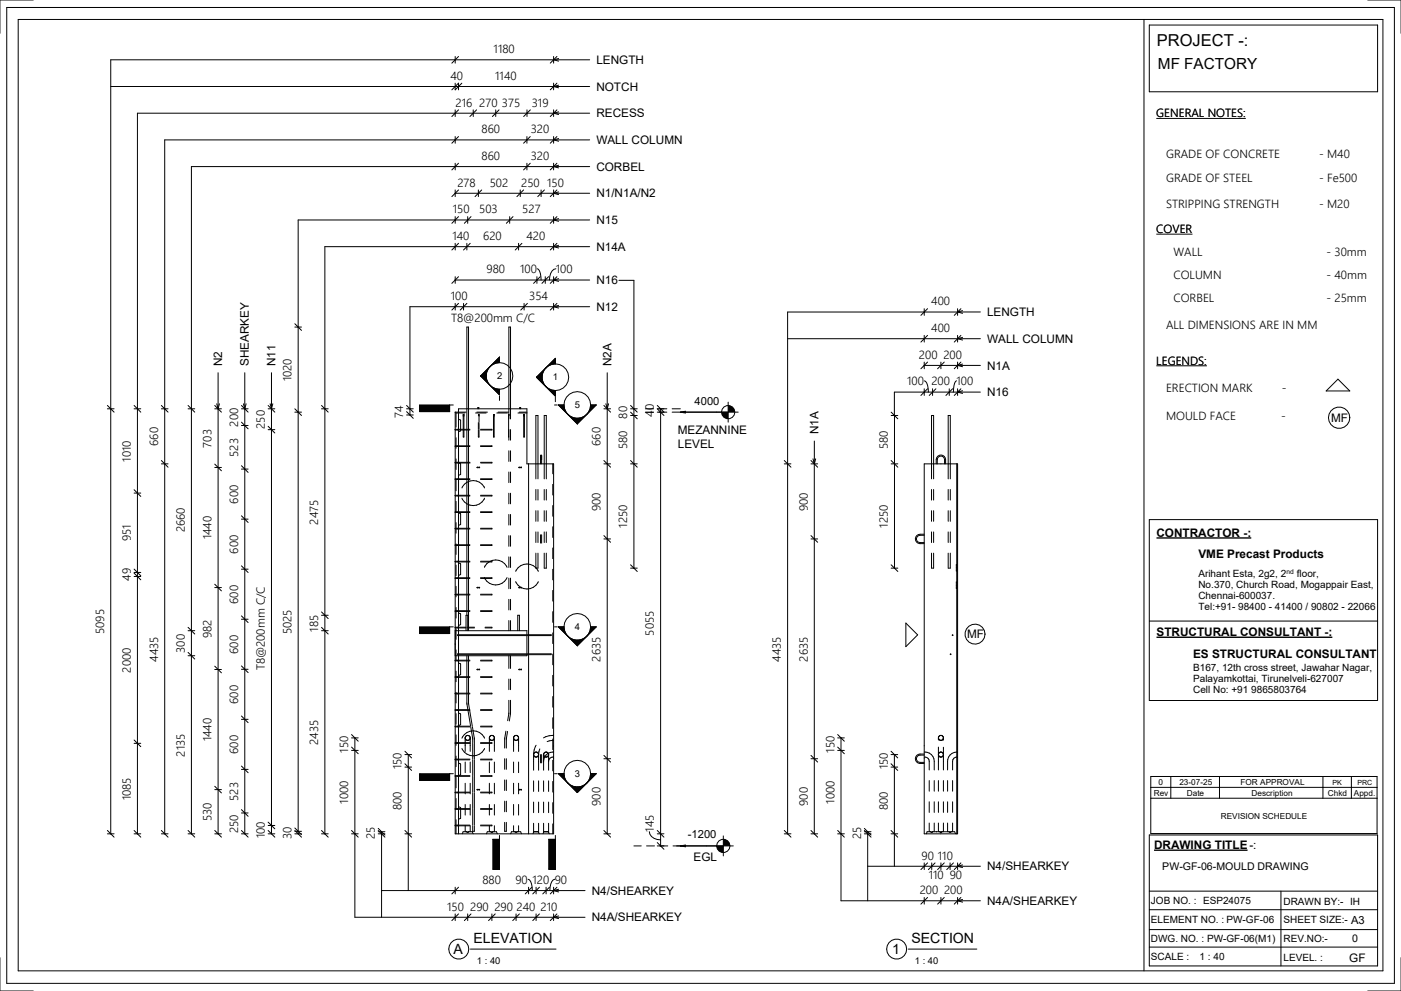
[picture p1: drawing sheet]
<svg xmlns="http://www.w3.org/2000/svg" width="420mm" height="297mm" viewBox="0 0 420 297" stroke-linecap="round" stroke-linejoin="round" font-family="sans-serif">
<g fill="#000">
<path d="M138.9 124.4h.2zM143.4 124.4h.2zM148 124.4h.2zM152.6 124.3v.2zM157.1 124.3v.2zM204 123.6l1.5-.3v.5zM216.3 123.6h2v2a2 2 0 0 1-2-2zM218.3 121.6a2 2 0 0 1 2 2h-2zM284.9 196.1h.3zM285.5 190.4h.3zM125.8 231.9h9v2h-9zM167.4 231.9h1.7l.1 1.1 1.1 1.8z"/>
<path d="M173.1 235.9l1-.1 1.8-1-2.8 2.8zM170.3 234.8l1.8 1 1 .1v1.7zM177.1 231.9h1.7l-2.9 2.9 .7-.9z"/>
</g>
<g fill="none" stroke="#000" stroke-width=".3">
<path d="M136.5 16.9v2M137.5 16.9l-2 2M166 16.9v2M167 16.9l-2 2M167.5 17.5l-1.5 .4 1.5 .4M176.8 17.9h-143.6v232.1M135.5 26.9l2-2v2M136.5 24.9v2l2-2M136.5 32.9v2M137.5 32.9l-2 2M141.9 32.9v2M142.9 32.9l-2 2"/>
<path d="M148.6 32.9v2M149.6 32.9l-2 2M158 32.9v2M159 32.9l-2 2M166 24.9v2M166 32.9v2M167 32.9l-2 2M167 24.9l-2 2M167.5 25.5l-1.5 .4 1.5 .4M167.5 33.5l-1.5 .4 1.5 .4M176.8 33.9h-135.6v216.1M176.8 25.9h-143.6"/>
<path d="M136.5 40.9v2M136.5 48.9v2M136.5 56.9v2M137.5 56.9l-2 2M137.5 48.9l-2 2M137.5 40.9l-2 2M143.4 56.9v2M144.4 56.9l-2 2M156 56.9v2M157 56.9l-2 2M158 40.9v2M158 48.9v2"/>
<path d="M159 40.9l-2 2M159 48.9l-2 2M162.2 56.9v2M163.2 56.9l-2 2M166 40.9v2M166 48.9v2M166 56.9v2M167 56.9l-2 2M167 48.9l-2 2M167 40.9l-2 2M167.5 49.5l-1.5 .4 1.5 .4M167.5 57.5l-1.5 .4 1.5 .4"/>
<path d="M167.5 41.5l-1.5 .4 1.5 .4M176.8 41.9h-127.4v208.1M176.8 49.9h-119.4v200.1M176.8 57.9h-40.3M136.5 65.9h-47.1v184.1M136.5 73.9h-39.1v48.7M166 65.9h10.8M166 65.9l1.5 .4M167.5 65.5l-1.5 .4M88.4 98.1h2M88.4 97.1l2 2M136.5 91v2"/>
<path d="M137.5 91l-2 2M139 91v2M140 91l-2 2M157.1 91v2M158.1 91l-2 2M166 84l1.5 .4M166 84h10.8M166 91v2M167 91l-2 2M167.5 83.5l-1.5 .5M167.5 91.6l-1.5 .4 1.5 .4M176.8 92h-53.9v32.4"/>
<path d="M185.6 84h4.5v86.3M277.1 93.5h-40.9v45.6M65.4 111.7v138.3M73.4 111.7v138.3M81.4 111.7v138.3M182.1 111.7v138.3M236.2 101.5h40.9M277.1 117.6h-8.9v7M397.6 117.2l3.6-3.5 3.5 3.5zM32.2 122.6h2M32.2 121.6l2 2M40.2 122.6h2"/>
<path d="M40.2 121.6l2 2M48.4 122.6h2M48.4 139.1h2M48.4 138.1l2 2M48.4 121.6l2 2M56.4 122.6h2M56.4 121.6l2 2M64.4 122.6h2M64.4 121.6l2 2M64.4 139.1l2 2M65 121.1l.4 1.5 .4-1.5M72.4 122.6h2"/>
<path d="M72.4 121.6l2 2M72.4 126.6l2 2M72.4 127.6h2M72.4 139.6l2 2M73 121.1l.4 1.5 .4-1.5M80.4 122.6h2M80.4 121.6l2 2M80.4 127.8l2 2M80.4 128.8h2M81 121.1l.4 1.5 .4-1.5M88.4 123.6h2M88.4 122.6l2 2"/>
<path d="M121.9 122.6h2M121.9 123.4l2 2M121.9 124.4h2M121.9 121.6l2 2M136.5 123.6v126.4h29.5v-110.9h-8v-16.5h-20.5v67.7M136.5 123.6h3.3M136.5 123.6l.2 .2M136.7 123.8v4.2M136.7 131.2v3.2M136.7 137.6v3.2M136.7 123.8h2.7M137.5 125.7l.6 .2v3.3l-.6 .2"/>
<path d="M137.5 138.8l.6 .2v3.3l-.6 .2M138.9 124.4h.2zM138.9 124.4v4.3M138.9 128.9v2.1h.2v-2.1M138.9 124.4h.1M138.9 124.3v.1M139 124.3h-.1M139 124.3h.1M139.1 124.3v.1M139.1 124.4v4.3M140 128.7v-30.6h.5v30.6M140 128.9v4.8"/>
<path d="M140 133.9v4.7M140 138.8v4.7M140.5 128.9v4.8M140.5 133.9v4.7M140.5 138.8v4.7M140.9 128.7l-4.4 .1 4.4 .1M140.9 133.7l-4.4 .1 4.4 .1M140.9 138.6l-4.4 .1 4.5 .1M142.6 123.8h3.2M143 123.6h3.1M143.3 122.6v-.4h.3v.4M143.3 122.3h.3"/>
<path d="M143.4 124.4h.2zM143.4 128.9v2.1h.2v-2.1M143.4 126.7v2M143.6 124.3h.1M143.6 124.4h.1M143.6 124.4v2.2M143.6 126.9v1.8M144.1 128.7h3.4v.2h-3.4M144.1 133.7h3.4v.2h-3.4M144.1 138.6h3.4v.2h-3.4M148 124.4h.2zM148 124.4h.1"/>
<path d="M148 124.3v.1M148 124.3h.1M148.1 124.3h.1M148.1 124.3h-.1M148.1 124.3l.1 .1M148.2 124.4v6.6h-.2v-6.6M149 123.8h3.1M149.3 123.6h3.2M152.5 124.4l.1 6.6M152.5 124.4h.1M152.6 124.3h-.1M152.6 125.6v-27.5h.5v27.5"/>
<path d="M152.6 128.8v3.2M152.6 135.1v3.2M152.6 124.3v.2zM153.1 128.8v3.2M153.1 135.1v3.2M155.3 123.8h2.7M155.7 123.6h2.3M155.9 122.3h.2M155.9 122.6v-.4h.2v.4M157 124.4h.1M157.1 124.3v.1M157.1 124.3h.1"/>
<path d="M157.1 124.3v.2zM157.2 124.3v.1M157.2 124.4v6.6h-.2v-6.6M158.5 139.1v51.2M162.1 136.6h.3M162.1 136.6v1.2M162.1 137.8v1.3M162.4 136.6v1.2M162.4 137.8v1.3M165.7 139.1v2.9M181.1 122.6h2M181.1 139.1h2"/>
<path d="M181.1 138.1l2 2M181.1 121.6l2 2M181.7 121.1l.4 1.5 .4-1.5M189.1 122.6h2M189.1 139.1h2M189.1 124.6h2M189.1 138.1l2 2M189.1 123.6l2 2M189.1 121.6l2 2M193.5 123.6h2.5M193.5 122.6h2.5M197.1 123.6h2.8"/>
<path d="M197.1 121.6l2 2M198.1 122.6v131M199.9 122.6h-2.8l2 2M201.5 123.6h19.8M201.5 122.6h2.5M204 123.6l1.5-.3v.5zM218.3 120.6v6M277.1 139.1h10v110.9h-10zM280.7 139.1a2.27 2.27 0 0 1 .9-2.6 1.41 1.41 0 0 1 1.9 1.3v1.3M281 139.1v-1.3a1.09 1.09 0 0 1 1.1-1.1 1.09 1.09 0 0 1 1.1 1.1v1.3M286.9 139.1v110.9M40.2 146.8l2 2"/>
<path d="M40.2 147.8h2M64.4 140.1h2M72.4 140.6h2M72.4 154.6l2 2M72.4 155.6h2M136.7 143.9v3.2M136.7 150.3v3.2M136.7 156.7v3.2M137.5 153.8l.6 .2v3.3l-.6 .2M138.5 146.3a3.7 3.7 0 0 1 3.4-2.2 3.7 3.7 0 0 1 3.4 2.2M138.5 149.4a3.7 3.7 0 0 0 3.4 2.2 3.7 3.7 0 0 0 3.4-2.2M140 143.7v4.8"/>
<path d="M140 148.7v4.7M140 153.6v4.8M140 158.6v4.7M140.5 143.7v4.8M140.5 148.7v4.7M140.5 153.6v4.8M140.5 158.6v4.7M140.9 143.5l-4.4 .1 4.4 .1M140.9 148.5l-4.4 .1 4.4 .1M140.9 153.4l-4.4 .1 4.4 .1M140.9 158.4l-4.4 .1 4.4 .1M143.1 140.1l.7 .1z"/>
<path d="M143.1 140.1v.1M144.1 143.5h3.4v.2h-3.4M144.1 148.5h3.4v.2h-3.4M144.1 153.4h3.4v.2h-3.4M144.1 158.4h3.4v.2h-3.4M152.6 141.5v3.2M152.6 147.9v3.1M152.6 154.2v3.2M153.1 141.5v3.2M153.1 147.9v3.1M153.1 154.2v3.2M155.6 140.1l.8 .1z"/>
<path d="M155.7 140.1v.1M156.3 140.1v.1M160.7 143.6v-19h.6v19M160.7 146.7v3.2M160.7 153.1v3.2M160.7 159.5v3.1M161.3 146.7v3.2M161.3 153.1v3.2M161.3 159.5v3.1M163.2 143.6v-19h.6v19M163.2 146.7v3.2M163.2 153.1v3.2"/>
<path d="M163.2 159.5v3.1M163.8 146.7v3.2M163.8 153.1v3.2M163.8 159.5v3.1M165.7 145.2v3.2M165.7 151.6v3.2M165.7 157.9v3.2M279.3 143.6v-19h.6v19M279.3 146.7v3.2M279.3 153.1v3.2M279.3 159.5v3.1M279.9 146.7v3.2"/>
<path d="M279.9 153.1v3.2M279.9 159.5v3.1M284.3 143.6v-19h.6v19M284.3 146.7v3.2M284.3 153.1v3.2M284.3 159.5v3.1M284.9 146.7v3.2M284.9 153.1v3.2M284.9 159.5v3.1M40.2 171.8l2 2M40.2 172.8h2M40.2 170.6l2 2"/>
<path d="M40.2 171.6h2M64.4 175.2l2 2M64.4 176.2h2M72.4 169.6l2 2M72.4 170.6h2M136.7 163v3.2M136.7 169.4v3.2M136.7 175.8v3.1M137.5 168.8l.6 .2v3.3l-.6 .2M140 163.5v4.8M140 168.5v4.7M140 173.4v4.8"/>
<path d="M140 178.4v4.7M140.5 163.5v4.8M140.5 168.5v4.7M140.5 173.4v4.8M140.5 178.4v4.7M140.9 163.3l-4.4 .1 4.4 .1M140.9 168.3l-4.4 .1 4.4 .1M140.9 173.2l-4.4 .1 4.4 .1M140.9 178.2l-4.4 .1 4.4 .1M143.1 176.1l.7 .1zM143.1 176.1v.1M144.1 163.3h3.4v.2h-3.4"/>
<path d="M144.1 168.3h3.4v.2h-3.4M144.1 173.2h3.4v.2h-3.4M144.1 178.2h3.4v.2h-3.4M145.2 170.1a3.7 3.7 0 0 1 3.4-2.2 3.7 3.7 0 0 1 3.4 2.2M145.2 173.2a3.7 3.7 0 0 0 3.4 2.2 3.7 3.7 0 0 0 3.4-2.2M152.6 160.6v3.2M152.6 167v3.1M152.6 173.3v3.2M152.6 179.7v3.2M153.1 160.6v3.2M153.1 167v3.1M153.1 173.3v3.2"/>
<path d="M153.1 179.7v3.2M154.6 171.3a3.7 3.7 0 0 1 3.4-2.2 3.7 3.7 0 0 1 3.4 2.2M154.6 174.4a3.7 3.7 0 0 0 3.4 2.2 3.7 3.7 0 0 0 3.4-2.2M155.6 176.1l.8 .1zM155.7 176.1v.1M156.3 176.1v.1M160.7 165.8v4.5h.6v-4.5M162.1 160.3v2.5M162.4 160.3v2.5M163.2 165.8v4.5h.6v-4.5M165.7 164.3v3.2M165.7 170.7v3.1"/>
<path d="M165.7 177v3.2M181.1 160.6l2 2M181.1 161.6h2M189.1 170.3h2M189.1 169.3l2 2M277.1 160.5a2.19 2.19 0 0 0-2.1 .5 1.09 1.09 0 0 0 .9 1.7h1.2M277.1 160.2h-1.2a1.41 1.41 0 0 0-1.4 1.4 1.41 1.41 0 0 0 1.4 1.4h1.2M279.3 165.8v4.5h.6v-4.5M284.3 165.8v4.5h.6v-4.5M286.7 169.2v2.1M286.7 174.4v2.1M56.4 189.1h2"/>
<path d="M56.4 196.6h2M56.4 195.6l2 2M56.4 188.1l2 2M64.4 199.7l2 2M72.4 184.6l2 2M72.4 185.6h2M72.4 199.6l2 2M136.5 189.1h21.5v1.2M136.7 182.1v3.2M136.7 188.5v3.2M136.7 194.8v3.2M137.2 190.3h28v.2h-28z"/>
<path d="M137.2 196h28v.3h-28zM137.5 190.5v5.5M137.5 196.3v53.7M137.5 183.8l.6 .2v3.3l-.6 .2M137.5 198.8l.6 .2v3.3l-.6 .2M139.7 188l-3.2 .1 3.2 .1M139.7 189.1v-4.6h.5v4.6M140 183.3v1.2M140 196.6v1.3M140 198.1v4.8M140.2 188h2.1M140.2 188.2h2.1"/>
<path d="M140.5 183.3v4.7M140.5 188.2v.9M140.5 196.6v1.3M140.5 198.1v4.8M140.9 183.1l-4.4 .1 4.4 .1M140.9 197.9l-4.4 .1 4.4 .1M144.1 183.1h3.4v.2h-3.4M144.1 197.9h3.4v.2h-3.4M145.4 188h2.1v.2h-2.1M152.6 186v3.1M152.6 196.6v3.8M153.1 186v3.1"/>
<path d="M153.1 196.6v3.8M155.2 189.1v-4.6h.5v4.6M158 190.5v5.5M158 196.3v.3h-21.5M158.5 190.5v5.5M158.5 196.3v53.7M165.7 183.4v3.2M165.7 189.7v3.2M165.7 196.1v3.2M271.6 186.8l3.5 3.5-3.5 3.6zM284.9 196.1h.3zM285.5 190.4h.3z"/>
<path d="M64.4 200.7h2M72.4 200.6h2M72.4 214.7l2 2M72.4 215.7h2M136.7 201.2v3.2M136.7 207.6v3.1M136.7 213.9v3.2M137.5 213.8l.6 .2v3.3l-.6 .2M140 203.1v4.7M140 208v2.9l.3 1.9M140.3 213l.8 4.7M140.5 203.1v4.7"/>
<path d="M140.5 208v2.9l.3 1.9M140.8 213l.8 4.7M140.9 202.9l-4.4 .1 4.4 .1M140.9 207.8l-4.4 .1 4.4 .1M140.9 212.8l-4.4 .1 4.4 .1M140.9 217.7l-4.4 .1 4.4 .1M141.1 217.9l.6 4.8M141.7 217.9l.5 4.8M143.1 200.6l.7 .2zM143.1 200.6v.2M144.1 202.9h3.4v.2h-3.4M144.1 207.8h3.4v.2h-3.4"/>
<path d="M144.1 212.8h3.4v.2h-3.4M144.1 217.7h3.4v.2h-3.4M151.7 219.2l-.4 2.2v2.9M152.2 219.3l-.4 2.1v2.9M152.6 203.6v3.2M152.6 209.9a19.1 19.1 0 0 1-.4 6.2M153.1 203.6v3.2M153.1 209.9a19.5 19.5 0 0 1-.4 6.2M155.6 200.6l.8 .2zM155.7 200.6v.2M156.3 200.6v.2M165.7 202.5v3.2"/>
<path d="M165.7 208.8v3.2M165.7 215.2v3.2M40.2 222.8h2M40.2 221.8l2 2M64.4 235.7l2 2M64.4 236.7h2M72.4 229.7l2 2M72.4 230.7h2M105.4 220.2l2 2M105.4 221.2h2M105.4 224l2 2M105.4 225h2"/>
<path d="M106.4 221.2v53.8h59.6M121.4 225.2l2 2M121.4 226.2h2M121.4 229l2 2M121.4 230h2M122.4 226.2v40.8M134.8 231.9v2h-9v-2h10.1M136.7 220.3v3.2M136.7 226.7v3.1M136.7 233v3.2M136.7 239.4v3.2M137.5 228.8l.6 .2v3.3l-.6 .2"/>
<path d="M138.5 221.3a3.7 3.7 0 0 1 3.4-2.2 3.7 3.7 0 0 1 3.4 2.2M138.5 224.4a3.7 3.7 0 0 0 3.4 2.2 3.7 3.7 0 0 0 3.4-2.2M139.5 221.2l.1 .4 .6 .4M139.5 221.2v4.1M139.5 228.5v3.1M139.5 234.8v3.2M139.5 221.2l.2 .5 .5 .3M139.8 220.6l-.3 .6M140.2 220.5l-.3 .1M140.2 220.5l-.3 .1-.4 .6M140.2 220.5l.7 .3 .1 .4M140.2 220.5l.4 .1"/>
<path d="M140.6 220.6l.4 .6M140.9 221.6l-.7 .4M140.9 222.7l-4.4 .1 4.4 .1M140.9 227.6l-4.4 .1 4.4 .1M140.9 232.5l-4.4 .1 4.4 .1M140.9 237.5l-4.4 .1 4.4 .1M141 221.2l-.1 .4M141 221.2l-.4 .7-.4 .1M141 221.2v4.1M141 228.5v3.1M141 234.8v3.2M141.7 222.9v4.7"/>
<path d="M141.7 227.8v4.7M141.7 232.7v4.8M141.7 237.7v4.7M142.2 222.9v4.7M142.2 227.8v4.7M142.2 232.7v4.8M142.2 237.7v4.7M143.1 236.7l.7 .1zM143.1 236.7v.1M144.1 222.7h3.4v.2h-3.4M144.1 227.6h3.4v.2h-3.4M144.1 232.5h3.4v.2h-3.4"/>
<path d="M144.1 237.5h3.4v.2h-3.4M146.7 221.2l.1 .4 .7 .4M146.7 221.2v4.1M146.7 228.5v3.1M146.7 234.8v3.2M146.7 221.2l.4 .7M147.1 220.6l-.4 .6M147.1 221.9l.4 .1M147.5 220.5l-.4 .1M147.5 220.5l-.4 .1-.4 .6M147.5 220.5l.6 .3 .1 .4M147.5 220.5l.3 .1"/>
<path d="M147.9 221.9l-.4 .1M147.9 220.6l.3 .6M148.2 221.2l-.3 .7M148.2 221.2l-.3 .7-.4 .1M148.2 221.2v4.1M148.2 228.5v3.1M148.2 234.8v3.2M151.3 227.5v3.1M151.3 233.8v3.2M151.8 227.5v3.1M151.8 233.8v3.2M154 221.2l.1 .4 .6 .4"/>
<path d="M154 221.2v4.1M154 228.5v3.1M154 234.8v3.2M154 221.2l.2 .5 .5 .3M154.4 220.6l-.4 .6M154.7 220.5l-.3 .1M154.7 220.5l-.3 .1-.4 .6M154.7 220.5l.7 .3 .1 .4M154.7 220.5l.4 .1M155.1 220.6l.4 .6M155.5 221.2l-.2 .5-.6 .3M155.5 221.2l-.4 .7-.4 .1"/>
<path d="M155.5 221.2v4.1M155.5 228.5v3.1M155.5 234.8v3.2M155.6 236.7l.8 .1zM155.7 236.7v.1M156.3 236.7v.1M160 226.2l.1 .4 .6 .4M160 226.2v4.7M160 234.1v3.2M160 226.2l.4 .7M160.4 226.9l.3 .1M160.7 225.5l-.5 .2-.2 .5"/>
<path d="M160.7 225.5l.7 .3 .1 .4M160.7 225.5l-.3 .1-.4 .6M160.7 223.4l-.5 1.4-.2 1.4M160.7 225.5l.6 .2 .2 .5M161.1 226.9l-.4 .1M161.5 226.2l-.4 .7M161.5 226.2l-.4 .7-.4 .1M161.5 226.2v4.7M161.5 234.1v3.2M161.9 224.5l-.4 1.7M162.1 226.2v2.5M162.4 226.2v2.5"/>
<path d="M163 226.2l.1 .4 .6 .4M163 226.2v4.7M163 234.1v3.2M163 226.2l.4 .7M163.4 226.9l.3 .1M163.7 225.5l-.5 .2-.2 .5M163.7 225.5l.7 .3 .1 .4M163.7 225.5l-.3 .1-.4 .6M163.8 225.5l.5 .2 .2 .5M164.1 226.9l-.3 .1M164.5 226.2l-.4 .7M164.5 226.2l-.4 .7-.4 .1"/>
<path d="M164.5 226.2v4.7M164.5 234.1v3.2M165.7 221.6v3.1M165.7 227.9v3.2M165.7 234.3v3.2M166 225.5a2.77 2.77 0 0 0-3 2.7M166 227a1.3 1.3 0 0 0-1.5 1.2M166 220.5l-1.3 .1-1.7 .6M166 222l-1.9 .3M166.3 231.9h.8M169.1 231.9a4 4 0 0 1 4-4 4 4 0 0 1 4 4M169.1 231.9a4 4 0 0 0 4 4 4 4 0 0 0 4-4"/>
<path d="M169.1 231.9a4 4 0 0 0 4 4M169.1 231.9h-1.7l5.7 5.7M173.1 235.9v1.7M177.1 231.9a4 4 0 0 1-4 4M177.1 231.9h1.7l-5.7 5.7M181.1 226.5l2 2M181.1 227.5h2M277.1 226.4a2.19 2.19 0 0 0-2.1 .4 1.09 1.09 0 0 0 .9 1.8h1.2M277.1 226.1h-1.2a1.41 1.41 0 0 0-1.4 1.4 1.41 1.41 0 0 0 1.4 1.4h1.2M277.1 225.5a2.77 2.77 0 0 1 3 2.7v2.6M277.1 227a1.3 1.3 0 0 1 1.5 1.2v2.6M278.6 234v3.2"/>
<path d="M280.1 234v3.2M281.4 226.2l.1 .4 .6 .4M281.4 221.2l.1 .4 .6 .4M281.4 221.2v.7M281.4 224v6.8M281.4 234v3.2M281.4 221.2l.2 .5 .5 .3M281.4 226.2l.2 .5 .5 .3M281.7 220.6l-.3 .6M282.1 225.5l-.5 .2-.2 .5M282.1 220.5l-.3 .1M282.1 225.5l-.4 .1-.3 .6"/>
<path d="M282.1 220.5l-.4 .1-.3 .6M282.1 227h.1M282.1 222h.1M282.1 225.5l.7 .3 .1 .4M282.1 220.5l.7 .3 .1 .4M282.1 225.5h.1M282.1 220.5h.1M282.1 220.5l.6 .2 .2 .5M282.1 225.5l.6 .2 .2 .5M282.5 226.9l-.4 .1M282.8 221.6l-.7 .4M282.8 221.6h.1"/>
<path d="M282.9 226.2l-.4 .7M282.9 221.2l-.1 .4M282.9 226.2l-.4 .7-.4 .1M282.9 221.2l-.4 .7-.4 .1M282.9 221.2v.7M282.9 224v6.8M282.9 234v3.2M284.1 234v3.2M285.6 234v3.2M287.1 225.5a2.77 2.77 0 0 0-3 2.7v2.6M287.1 227a1.3 1.3 0 0 0-1.5 1.2v2.6M32.2 250h2"/>
<path d="M32.2 249l2 2M40.2 250h2M40.2 249l2 2M48.4 250h2M48.4 249l2 2M56.4 250h2M56.4 249l2 2M64.4 250h2M64.4 249l2 2M72.4 250h2M72.4 242.7l2 2M72.4 243.7h2"/>
<path d="M72.4 249l2 2M80.4 250h2M80.4 246.5l2 2M80.4 247.5h2M80.4 249l2 2M88.4 249.2h2M88.4 250h2M88.4 249l2 2M88.4 248.2l2 2M105.4 250h2M105.4 249l2 2M113.4 249.3h2"/>
<path d="M113.4 250h2M113.4 248.3l2 2M113.4 249l2 2M114.4 249.3v25.7M121.4 250h2M121.4 249l2 2M136.7 245.7v4.3M137.5 241.8l.6 .3v3.2l-.6 .3M138.6 250l.3-.7 1.3 .2 1.4-.2 .3 .7M139.5 241.2v3.2M139.5 247.5v1.8M140.9 242.4l-4.4 .1 4.4 .1"/>
<path d="M140.9 247.4l-4.4 .1 4.4 .1M141 241.2v3.2M141 247.5v1.8M141.7 247.6v1.6h.5v-1.6M141.7 242.6v4.8M142.2 242.6v4.8M144.1 242.4h3.4v.2h-3.4M144.1 247.4h3.4v.2h-3.4M145.9 250l.2-.7 1.4 .2 1.4-.2 .2 .7M146.7 241.2v3.2M146.7 247.5v1.8M148.2 241.2v3.2"/>
<path d="M148.2 247.5v1.8M151.3 240.2v3.2M151.3 246.5v2.7h.5v-2.7M151.8 240.2v3.2M153.1 250l.3-.7 1.3 .2 1.4-.2 .3 .7M154 241.2v3.2M154 247.5v1.8M155.5 241.2v3.2M155.5 247.5v1.8M159.8 250l.3-.7h1.3l.3 .7M160 240.5v3.1M160 246.8v2.7"/>
<path d="M160.1 249.4h1.3M161.5 240.5v3.1M161.5 246.8v2.7M162.8 250l.3-.7h1.3l.3 .7M163 240.5v3.1M163 246.8v2.7M163.1 249.4h1.3M164.5 240.5v3.1M164.5 246.8v2.7M165.7 240.6v3.2M165.7 247v3M181.1 250h2"/>
<path d="M181.1 249l2 2M190.1 253.6h2.2M193.9 253.6h2.3M194.7 249.3a2.93 2.93 0 0 0 3.4 2.5M197.1 250h2M197.1 253.6h3.1M197.1 252.6l2 2M197.1 249l2 2M201.8 253.6h2.2M252.2 250v20h24.9M260.2 250v20M260.2 259.7h16.9"/>
<path d="M268.2 250v9.7M278.6 240.4v3.2M278.6 246.7v2.6M280.1 240.4v3.2M280.1 246.7v2.6M280.7 249.3v.1M281.4 240.4v3.2M281.4 246.7v2.6M282.1 249.5l-4.1-.2-.3 .7M282.1 249.5h.1M282.1 249.5l4.1-.2 .3 .7M282.9 240.4v3.2"/>
<path d="M282.9 246.7v2.6M284.1 240.4v3.2M284.1 246.7v2.6M285.6 240.4v3.2M285.6 246.7v2.6M114.4 267h61M136.5 266v2M136.5 274v2M137.5 274l-2 2M137.5 266l-2 2M140.2 274v2M141.2 274l-2 2"/>
<path d="M147.5 274v2M148.5 274l-2 2M154.7 274v2M155.7 274l-2 2M158.4 263.6a2.36 2.36 0 0 1 1.2 2.3v1.1M158.5 266v2M159.5 266l-2 2M160.7 266v2M160.7 274v2M161.7 274l-2 2M161.7 266l-2 2M163.7 266v2"/>
<path d="M164.7 266l-2 2M166 266v2M166 274v2M166.3 263.6a2.33 2.33 0 0 0-1.4 2.3v1.1M167 274l-2 2M167 266l-2 2M167.5 266.6l-1.5 .4 1.5 .4"/>
<circle cx="218.3" cy="123.6" r="2"/>
<circle cx="401.5" cy="125.2" r="3.2"/>
<circle cx="292.3" cy="190.1" r="3"/>
</g>
<path d="M208.3 118.2h7.4v3.8h-7.4z" fill="#fff"/>
<g fill="none" stroke="#000" stroke-width=".3">
<path d="M202.9 253.6h17M204 253.6l1.5-.3v.6zM216.9 250.6v6"/>
<circle cx="216.9" cy="253.6" r="2"/>
</g>
<path d="M204 253.6l1.5-.3v.6zM214.9 253.6h2v2a2 2 0 0 1-2-2zM216.9 251.6a2 2 0 0 1 2 2h-2z" fill="#000"/>
<path d="M206.3 248.2h8.5v3.9h-8.5z" fill="#fff"/>
<g fill="none" stroke="#000" stroke-width=".3">
<path d="M2 2.2h416.1v292.6h-416.1zM5.5 5.8h409.2v285.3h-409.2zM10 0h-10v10M343 5.8v285.3M344.6 7.5h68.5v20h-68.5zM410.1 0h10v10M136.5 65.9h29.5M136.5 64.9v2M136.5 72.9v2M137.5 64.9l-2 2M137.5 72.9l-2 2M140 72.9v2"/>
<path d="M140.2 64.9v2M141 72.9l-2 2M141.2 64.9l-2 2M152.8 64.9v2M153.8 64.9l-2 2M155.5 72.9v2M156.5 72.9l-2 2M166 64.9v2M166 72.9v2M167 64.9l-2 2M167 72.9l-2 2M167.5 73.5l-1.5 .4 1.5 .4"/>
<path d="M176.8 73.9h-40.3M136.5 83v2M136.5 84h29.5M137.5 83l-2 2M161 83v2M161.1 80.6a2.4 2.4 0 0 1 1.1 2.3v1.1M162 83l-2 2M163.5 83v2M164.5 83l-2 2M166 83v2M166.7 80.6a2.42 2.42 0 0 0-1.9 2.3l-.1 1.1M167 83l-2 2"/>
<path d="M277.1 92.5v2M278.1 92.5l-2 2M287.1 92.5v2M288.1 92.5l-2 2M288.6 93.1l-1.5 .4 1.5 .4M294 93.5h-16.9M144.1 112.7l5.7 5.7v-1.7M144.1 112.7h1.7M145.8 112.7a4 4 0 0 0 4 4M149.8 108.7a4 4 0 0 1 4 4 4 4 0 0 1-4 4M149.8 108.7a4 4 0 0 0-4 4 4 4 0 0 0 4 4M149.8 108.7a4 4 0 0 0-4 4"/>
<path d="M149.8 108.7v-1.6l-5.7 5.6M149.8 118.7v1.3M160.9 113.1l5.6 5.6v-1.6M160.9 113.1h1.6M162.5 113.1a4 4 0 0 0 4 4M166.5 109.1a4 4 0 0 1 4 4 4 4 0 0 1-4 4M166.5 109.1a4 4 0 0 0-4 4 4 4 0 0 0 4 4M166.5 109.1a4 4 0 0 0-4 4M166.5 109.1v-1.7l-5.6 5.7M166.5 119.1v1.3M277.1 100.5v2M277.1 108.6v2"/>
<path d="M277.1 116.6v2M277.1 114.2a2.37 2.37 0 0 1 1.2 2.3l.1 1.1M278.1 116.6l-2 2M278.1 108.6l-2 2M278.1 100.5l-2 2M279.6 116.6v2M280.6 116.6l-2 2M282.1 108.6v2M283.1 108.6l-2 2M284.6 116.6v2M285.6 116.6l-2 2M286.8 114.2a2.58 2.58 0 0 0-.9 2.3v1.1"/>
<path d="M287.1 100.5v2M287.1 108.6v2M287.1 116.6v2M288.1 116.6l-2 2M288.1 108.6l-2 2M288.1 100.5l-2 2M288.6 101.1l-1.5 .4 1.5 .4M288.6 109.1l-1.5 .4 1.5 .5M288.6 117.1l-1.5 .5 1.5 .4M294 117.6h-16.9M294 109.5l-16.9 .1M294 101.5h-16.9"/>
<path d="M96.4 121.6l2 2M96.4 122.6h2M97.4 122.6v127.4M134.8 121.4v2h-9v-2h10.1M166.3 121.4h.8M169.1 121.4a4 4 0 0 1 4-4 4 4 0 0 1 4 4M169.1 121.4a4 4 0 0 0 4 4 4 4 0 0 0 4-4M169.1 121.4a4 4 0 0 0 4 4M169.1 121.4h-1.7l5.7 5.7M173.1 125.4v1.7M177.1 121.4a4 4 0 0 1-4 4M177.1 121.4h1.7l-5.7 5.7"/>
<path d="M235.2 139.1h2M235.2 138.1l2 2M236.2 139.1v110.9M243.2 138.1l2 2M243.2 139.1h2M243.8 137.6l.4 1.5 .4-1.5M244.2 132.2v117.8M267.2 139.1h2M267.2 123.6l2 2M267.2 124.6h2M267.2 138.1l2 2M268.2 124.6v45.7"/>
<path d="M344.6 155.8h68.5v54.2h-68.5zM243.2 160.6l2 2M243.2 161.6h2M267.2 169.3l1 1M267.2 170.3h2M268.2 170.3l1 1M96.4 188.1l2 2M96.4 189.1h2M96.4 183.5l2 2M96.4 184.5h2M134.8 187.9v2h-9v-2h10.1M166.3 187.9h.8"/>
<path d="M169.1 187.9a4 4 0 0 1 4-4 4 4 0 0 1 4 4M169.1 187.9a4 4 0 0 0 4 4 4 4 0 0 0 4-4M169.1 187.9a4 4 0 0 0 4 4M169.1 187.9h-1.7l5.7 5.7M173.1 191.9v1.7M177.1 187.9a4 4 0 0 1-4 4M177.1 187.9h1.7l-5.7 5.7M344.6 186.2h68.5M243.2 226.5l2 2M243.2 227.5h2M251.2 220.2l2 2M251.2 221.2h2"/>
<path d="M251.2 224l2 2M251.2 225h2M252.2 221.2v28.8M267.2 225.2l2 2M267.2 226.2h2M267.2 229l2 2M267.2 230h2M268.2 226.2v23.8M96.4 249l2 2M96.4 250h2M149.8 250.5v10.1h-2v-9h2M166.5 250.5v10.1h-2v-9h2"/>
<path d="M235.2 250h2M235.2 249l2 2M243.2 250h2M243.2 249l2 2M251.2 250h2M251.2 249l2 2M259.2 250h2M259.2 248.3l2 2M259.2 249.3h2M259.2 249l2 2M260.2 249.3v.7M267.2 250h2"/>
<path d="M267.2 249l2 2M277.1 258.7v2M278.1 258.7l-2 2M279.4 258.7v2M280.4 258.7l-2 2M282.1 258.7v2M283.1 258.7l-2 2M284.9 258.7v2M285.9 258.7l-2 2M287.1 258.7v2M288.1 258.7l-2 2M288.6 259.3l-1.5 .4 1.5 .4"/>
<path d="M294 259.7h-16.9M344.6 250.3h68.5v39.3h-68.5zM166 275l1.5 .4M166 275h9.4M167.5 274.6l-1.5 .4M277.1 269v2.1M278.1 269l-2 2.1M282.1 269v2.1M283.1 269l-2 2.1M287.1 269v2.1M288.1 269l-2 2.1M288.6 269.6l-1.5 .4 1.5 .5"/>
<path d="M294 270h-16.9M344.6 272.7h68.5M344.6 267.2h68.5M344.6 278.7h68.5M384.1 267.2v22.4M0 287.1v10h10M344.6 283.9h68.5M420.1 287.1v10h-10"/>
</g>
<g fill="#000">
<path d="M144.1 112.7l2.8-2.8-.6 .8-.5 2zM144.1 112.7h1.7l.1 1 1 1.8zM149.8 107.1v1.6l-2 .5-.9 .7zM146.9 115.5l1.8 1.1 1.1 .1v1.7zM160.9 113.1l2.8-2.8-.6 .8-.6 2zM160.9 113.1h1.6l.2 1 1 1.8zM163.7 110.3l2.8-2.9v1.7l-1 .1zM163.7 115.9l.8 .7 2 .5v1.6zM125.8 121.4h9v2h-9zM167.4 121.4h1.7l.1 1 1.1 1.8zM173.1 125.4l2-.5 .8-.7-2.8 2.9zM170.3 124.2l.8 .7 2 .5v1.7z"/>
<path d="M177.1 121.4h1.7l-2.9 2.8 1.1-1.8zM125.8 187.9h9v2h-9zM167.4 187.9h1.7l.1 1.1 1.1 1.8zM173.1 191.9l1-.1 1.8-1-2.8 2.8zM170.3 190.8l1.8 1 1 .1v1.7zM177.1 187.9h1.7l-2.9 2.9 1.1-1.8zM147.8 251.6h2v9h-2zM164.5 251.6h2v9h-2z"/>
</g>
<g fill="#fff">
<path d="M346.9 9.5h27.5v5.4h-27.5z"/>
<path d="M405.1 273.8h4.1v3.9h-4.1z"/>
<path d="M346.8 187.4h51.8v4.1h-51.8z"/>
<path d="M357.7 193.9h54.2v4.1h-54.2z"/>
<path d="M346 251.2h27.6v4.2h-27.6z"/>
<path d="M373.6 251.2h1v4.2h-1z"/>
<path d="M374.6 251.2h2.2v4.2h-2.2z"/>
<path d="M346.8 157.6h27.9v4.1h-27.9z"/>
<path d="M359.3 164.1h37.3v4.1h-37.3z"/>
<path d="M359.7 285.1h7.5v3.3h-7.5z"/>
<path d="M405.5 279.4h1.7v3.7h-1.7z"/>
<path d="M367.7 274.1h14.3v3.3h-14.3z"/>
<path d="M347.2 16.6h29.6v5.1h-29.6z"/>
<path d="M348.5 258h44.2v3.6h-44.2z"/>
<path d="M361.9 279.8h20.4v3.3h-20.4z"/>
<path d="M404.8 268.8h2.9v3.3h-2.9z"/>
<path d="M360.7 268.5h14.3v3.3h-14.3z"/>
</g>
<path d="M346.8 161.3h28.4M346.8 191h52.7M346 254.9h28.1" fill="none" stroke="#000" stroke-width=".41"/>
<g fill="none" stroke="#000" stroke-width=".3">
<path d="M346.7 35.5h26.8M346.7 70.2h10.8M346.7 109.7h15.2M345 232.8h67.9v17.1h-67.9zM345 236h67.9M345 239.3h67.9M351.1 232.8v6.5M365.7 232.8v6.5M396.7 232.8v6.5M405.2 232.8v6.5M141.1 284.5h25.6M272.4 284.5h20.5"/>
<circle cx="137.6" cy="284.5" r="3"/>
<circle cx="268.9" cy="284.5" r="3"/>
</g>
<text font-size="4.9" x="346.9" y="13.9">PROJECT -:</text>
<text font-size="4.6" x="347.2" y="20.7">MF FACTORY</text>
<g font-size="4.2">
<text x="136" y="286">A</text>
<text x="142" y="282.8">ELEVATION</text>
<text x="267.5" y="286">1</text>
<text x="273.3" y="282.8">SECTION</text>
</g>
<g font-size="3.5">
<text x="148" y="15.9">1180</text>
<text x="135.1" y="23.9">40</text>
<text x="148.5" y="23.9">1140</text>
<text x="178.8" y="19.2">LENGTH</text>
<text x="178.8" y="27.2">NOTCH</text>
<text x="136.6" y="31.9">216</text>
<text x="143.7" y="31.9">270</text>
<text x="150.5" y="31.9">375</text>
<text x="159.4" y="31.9">319</text>
<text x="178.8" y="35.2">RECESS</text>
<text x="346.7" y="35.2">GENERAL NOTES:</text>
<text x="144.4" y="39.9">860</text>
<text x="159.1" y="39.9">320</text>
<text x="144.4" y="47.9">860</text>
<text x="159.1" y="47.9">320</text>
<text x="178.8" y="43.2">WALL COLUMN</text>
<text x="349.6" y="47.3">GRADE OF CONCRETE</text>
<text x="395.5" y="47.3">- M40</text>
<text x="178.8" y="51.2">CORBEL</text>
<text x="137.1" y="56">278</text>
<text x="146.9" y="56">502</text>
<text x="156.3" y="56">250</text>
<text x="164.1" y="56">150</text>
<text x="178.8" y="59.2">N1/N1A/N2</text>
<text x="349.6" y="54.6">GRADE OF STEEL</text>
<text x="395.5" y="54.6">- Fe500</text>
<text x="135.8" y="64">150</text>
<text x="143.7" y="64">503</text>
<text x="156.6" y="64">527</text>
<text x="349.6" y="62.3">STRIPPING STRENGTH</text>
<text x="395.5" y="62.3">- M20</text>
<text x="135.6" y="72">140</text>
<text x="144.9" y="72">620</text>
<text x="157.9" y="72">420</text>
<text x="178.8" y="67.2">N15</text>
<text x="346.7" y="69.9">COVER</text>
<text x="178.8" y="75.2">N14A</text>
<text x="351.8" y="76.8">WALL</text>
<text x="397.8" y="76.8">- 30mm</text>
<text x="145.9" y="82">980</text>
<text x="155.9" y="82">100</text>
<text x="166.7" y="82">100</text>
<text x="351.8" y="83.5">COLUMN</text>
<text x="397.8" y="83.5">- 40mm</text>
<text x="135.2" y="90">100</text>
<text x="158.7" y="90">354</text>
<text x="178.8" y="85.2">N16</text>
<text x="178.8" y="93.2">N12</text>
<text x="279.2" y="91.6">400</text>
<text x="296" y="94.8">LENGTH</text>
<text x="351.8" y="90.4">CORBEL</text>
<text x="397.8" y="90.4">- 25mm</text>
<text x="135.2" y="96.5">T8@200mm C/C</text>
<text x="279.2" y="99.6">400</text>
<text x="349.6" y="98.5">ALL DIMENSIONS ARE IN MM</text>
<text x="275.5" y="107.6">200</text>
<text x="282.9" y="107.6">200</text>
<text x="296" y="102.8">WALL COLUMN</text>
<text x="66.6" y="109.7" transform="rotate(-90 66.6 109.7)">N2</text>
<text x="74.6" y="109.7" transform="rotate(-90 74.6 109.7)">SHEARKEY</text>
<text x="82.6" y="109.7" transform="rotate(-90 82.6 109.7)">N11</text>
<text x="183.3" y="109.7" transform="rotate(-90 183.3 109.7)">N2A</text>
<text x="296" y="110.8">N1A</text>
<text x="346.7" y="109.4">LEGENDS:</text>
<text x="87.4" y="114.3" transform="rotate(-90 87.4 114.3)">1020</text>
<text x="272" y="115.6">100</text>
<text x="279.3" y="115.6">200</text>
<text x="286.8" y="115.6">100</text>
<text x="296" y="118.8">N16</text>
<text x="349.6" y="117.6">ERECTION MARK</text>
<text x="384.3" y="117.6">-</text>
<text x="120.9" y="125.4" transform="rotate(-90 120.9 125.4)">74</text>
<text x="188.1" y="125.5" transform="rotate(-90 188.1 125.5)">80</text>
<text x="196.1" y="125" transform="rotate(-90 196.1 125)">40</text>
<text x="349.6" y="126">MOULD FACE</text>
<text x="384.2" y="126">-</text>
<text x="71.4" y="127.9" transform="rotate(-90 71.4 127.9)">200</text>
<text x="79.4" y="128.5" transform="rotate(-90 79.4 128.5)">250</text>
<text x="203.2" y="130.2">MEZANNINE</text>
<text x="245.4" y="130.2" transform="rotate(-90 245.4 130.2)">N1A</text>
<text x="399.1" y="126.6">MF</text>
<text x="47.4" y="133.7" transform="rotate(-90 47.4 133.7)">660</text>
<text x="63.4" y="134.2" transform="rotate(-90 63.4 134.2)">703</text>
<text x="71.4" y="137" transform="rotate(-90 71.4 137)">523</text>
<text x="180.1" y="133.7" transform="rotate(-90 180.1 133.7)">660</text>
<text x="188.1" y="134.7" transform="rotate(-90 188.1 134.7)">580</text>
<text x="203.2" y="134.2">LEVEL</text>
<text x="266.2" y="134.7" transform="rotate(-90 266.2 134.7)">580</text>
<text x="39.2" y="138.4" transform="rotate(-90 39.2 138.4)">1010</text>
<text x="71.4" y="151" transform="rotate(-90 71.4 151)">600</text>
<text x="180.1" y="153.2" transform="rotate(-90 180.1 153.2)">900</text>
<text x="242.2" y="153.2" transform="rotate(-90 242.2 153.2)">900</text>
<text x="55.4" y="159.6" transform="rotate(-90 55.4 159.6)">2660</text>
<text x="63.4" y="161.7" transform="rotate(-90 63.4 161.7)">1440</text>
<text x="95.4" y="157.3" transform="rotate(-90 95.4 157.3)">2475</text>
<text x="188.1" y="158.2" transform="rotate(-90 188.1 158.2)">1250</text>
<text x="266.2" y="158.2" transform="rotate(-90 266.2 158.2)">1250</text>
<text x="346.8" y="160.9">CONTRACTOR -:</text>
<text x="39.2" y="162.3" transform="rotate(-90 39.2 162.3)">951</text>
<text x="71.4" y="166" transform="rotate(-90 71.4 166)">600</text>
<text x="359.3" y="167.3">VME Precast Products</text>
<text x="39.2" y="174.2" transform="rotate(-90 39.2 174.2)">49</text>
<text x="71.4" y="181" transform="rotate(-90 71.4 181)">600</text>
<text x="31.2" y="190.1" transform="rotate(-90 31.2 190.1)">5095</text>
<text x="63.4" y="191.3" transform="rotate(-90 63.4 191.3)">982</text>
<text x="87.4" y="190.2" transform="rotate(-90 87.4 190.2)">5025</text>
<text x="95.4" y="189.3" transform="rotate(-90 95.4 189.3)">185</text>
<text x="196.1" y="190.6" transform="rotate(-90 196.1 190.6)">5055</text>
<text x="290" y="191.4">MF</text>
<text x="346.8" y="190.7">STRUCTURAL CONSULTANT -:</text>
<text x="55.4" y="195.7" transform="rotate(-90 55.4 195.7)">300</text>
<text x="71.4" y="196" transform="rotate(-90 71.4 196)">600</text>
<text x="357.7" y="197.1">ES STRUCTURAL CONSULTANT</text>
<text x="39.2" y="201.6" transform="rotate(-90 39.2 201.6)">2000</text>
<text x="47.4" y="198.4" transform="rotate(-90 47.4 198.4)">4435</text>
<text x="79.4" y="201" transform="rotate(-90 79.4 201)">T8@200mm C/C</text>
<text x="180.1" y="198.3" transform="rotate(-90 180.1 198.3)">2635</text>
<text x="234.2" y="198.4" transform="rotate(-90 234.2 198.4)">4435</text>
<text x="242.2" y="198.3" transform="rotate(-90 242.2 198.3)">2635</text>
<text x="71.4" y="211" transform="rotate(-90 71.4 211)">600</text>
<text x="55.4" y="226.8" transform="rotate(-90 55.4 226.8)">2135</text>
<text x="63.4" y="222.3" transform="rotate(-90 63.4 222.3)">1440</text>
<text x="71.4" y="226" transform="rotate(-90 71.4 226)">600</text>
<text x="95.4" y="223.4" transform="rotate(-90 95.4 223.4)">2435</text>
<text x="104.4" y="225.7" transform="rotate(-90 104.4 225.7)">150</text>
<text x="250.2" y="225.7" transform="rotate(-90 250.2 225.7)">150</text>
<text x="120.4" y="230.7" transform="rotate(-90 120.4 230.7)">150</text>
<text x="266.2" y="230.7" transform="rotate(-90 266.2 230.7)">150</text>
<text x="39.2" y="239.9" transform="rotate(-90 39.2 239.9)">1085</text>
<text x="71.4" y="240" transform="rotate(-90 71.4 240)">523</text>
<text x="104.4" y="241" transform="rotate(-90 104.4 241)">1000</text>
<text x="120.4" y="242.8" transform="rotate(-90 120.4 242.8)">800</text>
<text x="180.1" y="241.6" transform="rotate(-90 180.1 241.6)">900</text>
<text x="242.2" y="241.6" transform="rotate(-90 242.2 241.6)">900</text>
<text x="250.2" y="241" transform="rotate(-90 250.2 241)">1000</text>
<text x="266.2" y="242.8" transform="rotate(-90 266.2 242.8)">800</text>
<text x="63.4" y="246.2" transform="rotate(-90 63.4 246.2)">530</text>
<text x="71.4" y="249.7" transform="rotate(-90 71.4 249.7)">250</text>
<text x="79.4" y="251.3" transform="rotate(-90 79.4 251.3)">100</text>
<text x="87.4" y="251.5" transform="rotate(-90 87.4 251.5)">30</text>
<text x="112.4" y="251.6" transform="rotate(-90 112.4 251.6)">25</text>
<text x="196.1" y="249.3" transform="rotate(-90 196.1 249.3)">145</text>
<text x="258.2" y="251.6" transform="rotate(-90 258.2 251.6)">25</text>
<text x="276.3" y="257.7">90</text>
<text x="281.2" y="257.7">110</text>
<text x="346" y="254.5">DRAWING TITLE</text>
<text x="374.6" y="254.5">-:</text>
<text x="208" y="258.2">EGL</text>
<text x="278.5" y="263.4">110</text>
<text x="284.8" y="263.4">90</text>
<text x="296" y="260.9">N4/SHEARKEY</text>
<text x="144.6" y="265">880</text>
<text x="154.5" y="265">90</text>
<text x="159.7" y="265">120</text>
<text x="166.3" y="265">90</text>
<text x="177.4" y="268.2">N4/SHEARKEY</text>
<text x="275.8" y="268.1">200</text>
<text x="283.1" y="268.1">200</text>
<text x="134.1" y="273">150</text>
<text x="141" y="273">290</text>
<text x="148.3" y="273">290</text>
<text x="154.9" y="273">240</text>
<text x="162.1" y="273">210</text>
<text x="296" y="271.3">N4A/SHEARKEY</text>
<text x="177.4" y="276.2">N4A/SHEARKEY</text>
<text x="404.6" y="288.4">GF</text>
</g>
<g font-size="3.4">
<text x="208.3" y="121.3">4000</text>
<text x="206.3" y="251.3">-1200</text>
<text x="405.1" y="276.9">A3</text>
</g>
<g font-size="3.2">
<text x="348.5" y="260.9">PW-GF-06-MOULD DRAWING</text>
<text x="405.5" y="282.4">0</text>
</g>
<g font-size="3">
<text x="359.3" y="172.9">Arihant Esta, 2g2, 2</text>
<text x="388.8" y="172.9">floor,</text>
<text x="359.3" y="176.2">No.370, Church Road, Mogappair East,</text>
<text x="359.3" y="179.5">Chennai-600037.</text>
<text x="359.3" y="182.8">Tel:+91- 98400 - 41400 / 90802 - 22066</text>
<text x="357.7" y="201.1">B167, 12th cross street, Jawahar Nagar,</text>
<text x="357.7" y="204.4">Palayamkottai, Tirunelveli-627007</text>
<text x="357.7" y="207.8">Cell No: +91 9865803764</text>
<text x="345.1" y="270.9">JOB NO. :</text>
<text x="360.7" y="271.1">ESP24075</text>
<text x="384.8" y="271.4">DRAWN BY:-</text>
<text x="404.8" y="271.4">IH</text>
<text x="345.1" y="276.8">ELEMENT NO. :</text>
<text x="367.7" y="276.8">PW-GF-06</text>
<text x="384.8" y="276.8">SHEET SIZE:-</text>
<text x="345.1" y="282.4">DWG. NO. :</text>
<text x="345.1" y="287.7">SCALE :</text>
<text x="359.7" y="287.7">1 : 40</text>
<text x="361.9" y="282.4">PW-GF-06(M1)</text>
<text x="384.8" y="282.4">REV.NO:-</text>
<text x="384.8" y="288">LEVEL. :</text>
</g>
<g font-size="2.8">
<text x="149" y="113.6">2</text>
<text x="165.8" y="114">1</text>
<text x="172.4" y="122.3">5</text>
<text x="172.4" y="188.9">4</text>
<text x="172.4" y="232.9">3</text>
<text x="143" y="289">1 : 40</text>
<text x="274.3" y="289">1 : 40</text>
</g>
<g font-size="2.5">
<text x="345.9" y="238.6">Rev</text>
<text x="347.4" y="235.3">0</text>
<text x="353.6" y="235.3">23-07-25</text>
<text x="355.9" y="238.6">Date</text>
<text x="372" y="235.3">FOR APPROVAL</text>
<text x="375.3" y="238.6">Description</text>
<text x="398.2" y="238.6">Chkd</text>
<text x="406" y="238.6">Appd.</text>
<text x="366" y="245.4">REVISION SCHEDULE</text>
</g>
<g font-size="2.1">
<text x="399.5" y="235.2">PK</text>
<text x="407" y="235.2">PRC</text>
</g>
<text font-size="2" x="385.7" y="172">nd</text>
</svg>
